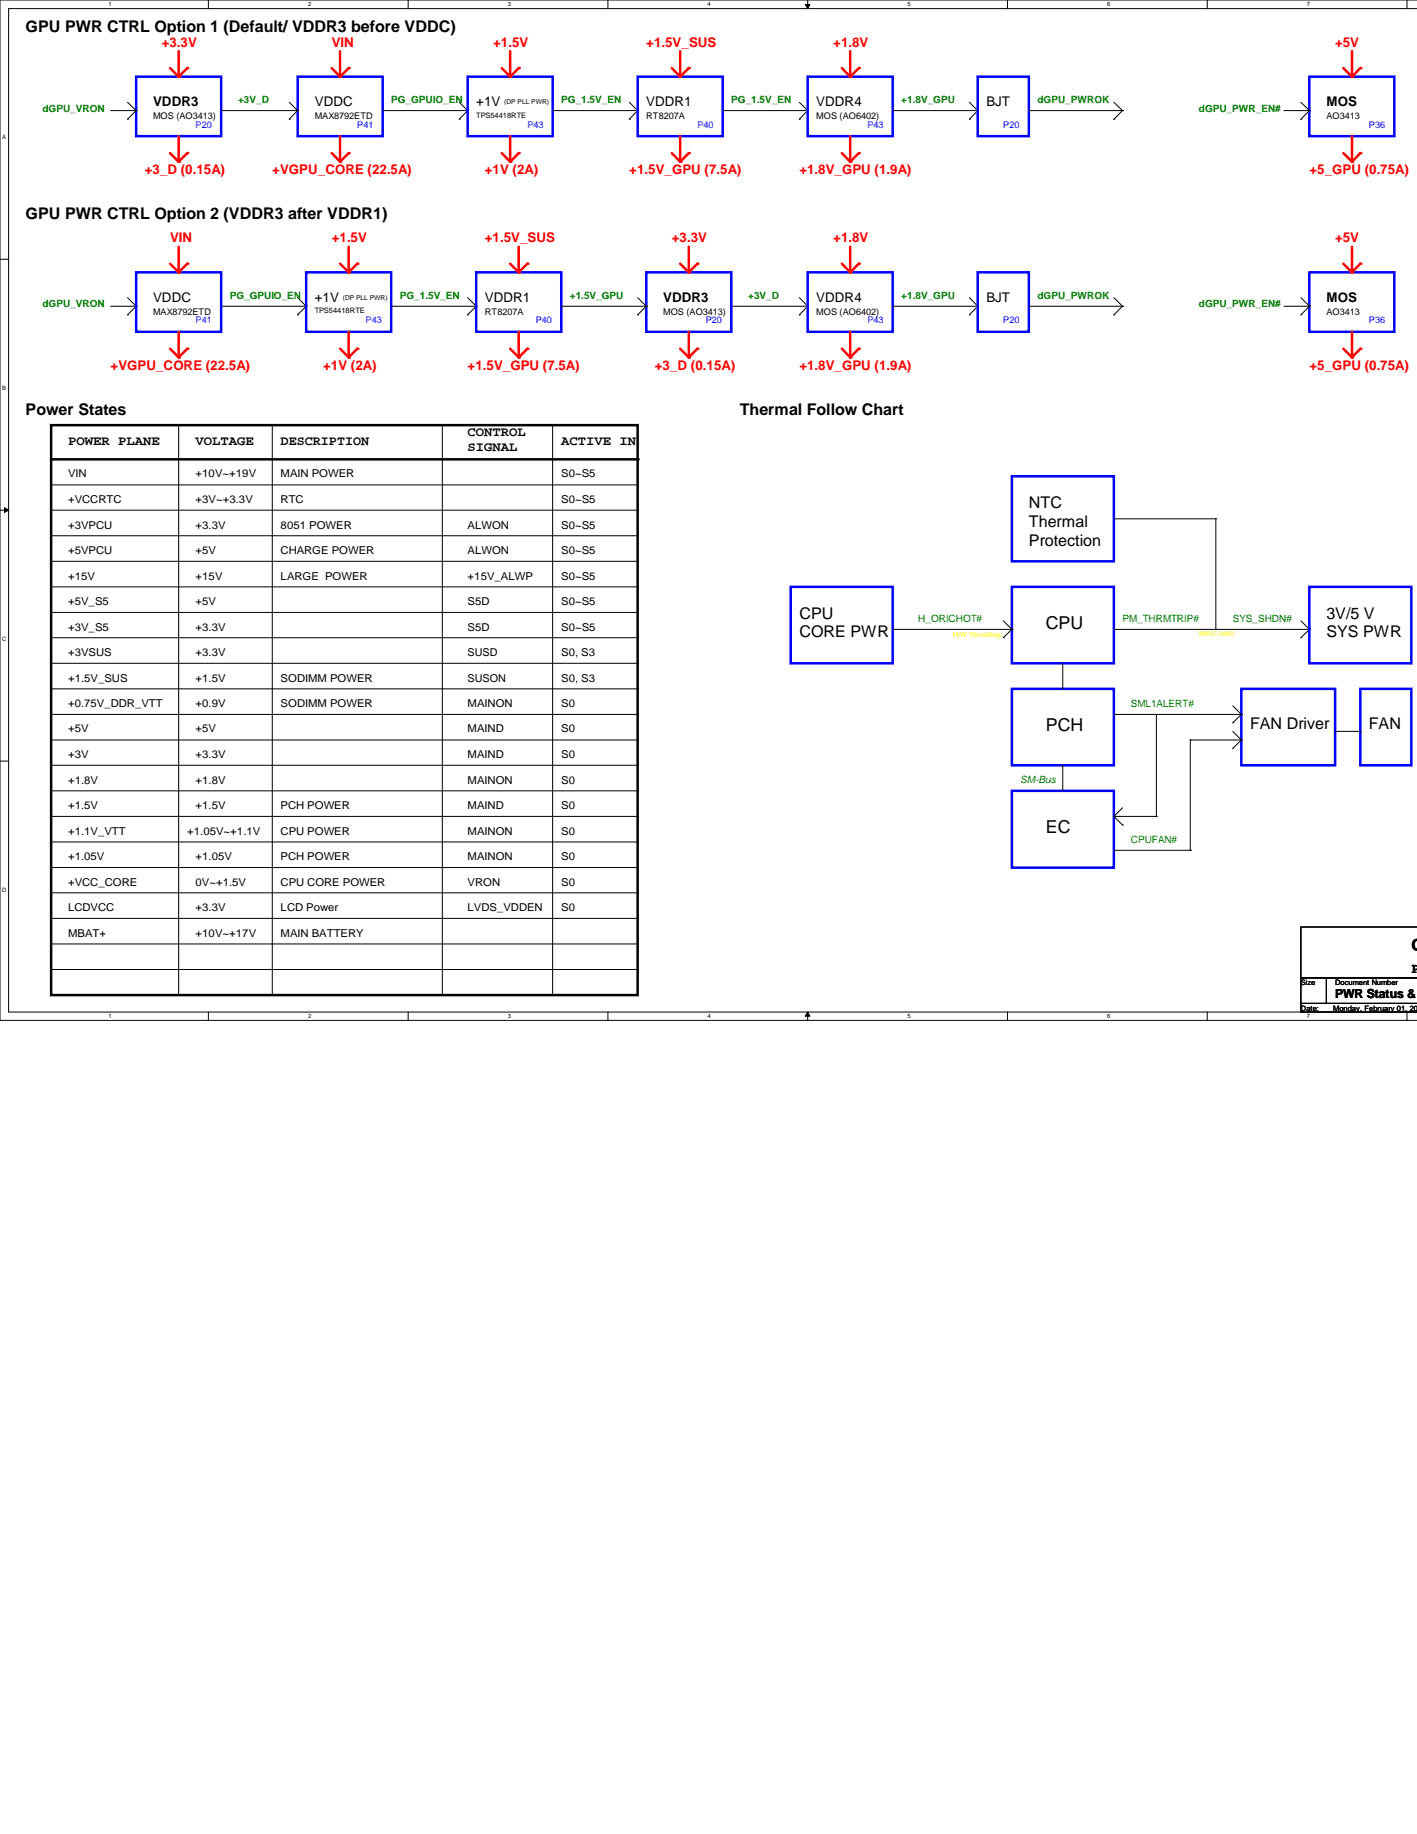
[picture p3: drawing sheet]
<svg xmlns="http://www.w3.org/2000/svg" width="216mm" height="279mm" viewBox="0 0 216 279" stroke-linecap="round" stroke-linejoin="round" font-family="sans-serif">
<path d="M215.9 0h-215.9v155.4h215.9M215.9 1.3h-214.6v152.9h214.6" fill="none" stroke="#000" stroke-width=".15"/>
<g fill="#fff">
<path d="M16.5 .2h.5v1h-.5z"/>
<path d="M16.5 154.3h.5v1.1h-.5z"/>
</g>
<path d="M31.7 0v1.3M31.7 154.2v1.3" fill="none" stroke="#000" stroke-width=".15"/>
<g fill="#fff">
<path d="M46.9 .2h.6v1h-.6z"/>
<path d="M46.9 154.3h.6v1.1h-.6z"/>
</g>
<path d="M62.2 0v1.3M62.2 154.2v1.3" fill="none" stroke="#000" stroke-width=".15"/>
<g fill="#fff">
<path d="M77.4 .2h.5v1h-.5z"/>
<path d="M77.4 154.3h.5v1.1h-.5z"/>
</g>
<path d="M92.6 0v1.3M92.6 154.2v1.3" fill="none" stroke="#000" stroke-width=".15"/>
<g fill="#fff">
<path d="M107.8 .2h.5v1h-.5z"/>
<path d="M107.8 154.3h.5v1.1h-.5z"/>
</g>
<path d="M122.7 .7h.7l-.3 .6zM123.1 0v1.3M123.1 154.2l.3 .6h-.7zM123.1 154.2v1.3" fill="none" stroke="#000" stroke-width=".15"/>
<path d="M122.7 .7h.7l-.3 .6zM123.1 154.2l.3 .6h-.7z" fill="#000"/>
<g fill="#fff">
<path d="M138.3 .2h.5v1h-.5z"/>
<path d="M138.3 154.3h.5v1.1h-.5z"/>
</g>
<path d="M153.5 0v1.3M153.5 154.2v1.3" fill="none" stroke="#000" stroke-width=".15"/>
<g fill="#fff">
<path d="M168.7 .2h.5v1h-.5z"/>
<path d="M168.7 154.3h.5v1.1h-.5z"/>
</g>
<path d="M183.9 0v1.3M183.9 154.2v1.3" fill="none" stroke="#000" stroke-width=".15"/>
<g fill="#fff">
<path d="M199.1 .2h.5v1h-.5z"/>
<path d="M199.1 154.3h.5v1.1h-.5z"/>
</g>
<path d="M214.4 0v1.3M214.4 154.2v1.3" fill="none" stroke="#000" stroke-width=".15"/>
<g fill="#fff">
<path d="M.3 20.4h.6v1h-.6z"/>
<path d="M.3 58.6h.6v1h-.6z"/>
</g>
<path d="M0 39.5h1.3" fill="none" stroke="#000" stroke-width=".15"/>
<path d="M.3 96.8h.7v1h-.7z" fill="#fff"/>
<path d="M0 77.7h1.3M.7 77.3l.6 .4-.6 .4z" fill="none" stroke="#000" stroke-width=".15"/>
<path d="M.7 77.3l.6 .4-.6 .4z" fill="#000"/>
<path d="M.3 135h.7v1.1h-.7z" fill="#fff"/>
<g fill="none" stroke="#000" stroke-width=".15">
<path d="M16.8 16.8h3.9M19.4 18.2h.1M19.4 15.6l1.3 1.2M20.7 16.8h.1M20.7 16.8l-1.3 1.4M7.8 73.9h89.4M7.8 77.7h89.4M27.2 64.8v86.8M41.5 64.8v86.8M67.4 64.8v86.8M84.2 64.8v86.8M97.2 73.9h.1"/>
<path d="M97.2 77.7h.1M7.8 81.6h89.4M7.8 85.5h89.4M7.8 89.4h89.4M7.8 97.2h89.4M7.8 93.3h89.4M97.2 81.6h.1M97.2 85.5h.1M97.2 89.4h.1M97.2 97.2h.1M97.2 93.3h.1M0 116h1.3"/>
<path d="M7.8 108.8h89.4M7.8 112.7h89.4M7.8 116.6h89.4M7.8 101h89.4M7.8 104.9h89.4M97.2 108.8h.1M97.2 112.7h.1M97.2 116.6h.1M97.2 101h.1M97.2 104.9h.1M7.8 120.5h89.4M7.8 124.4h89.4"/>
<path d="M7.8 128.3h89.4M7.8 132.2h89.4M7.8 136h89.4M7.8 139.9h89.4M97.2 120.5h.1M97.2 124.4h.1M97.2 128.3h.1M97.2 132.2h.1M97.2 136h.1M97.2 139.9h.1M7.8 143.8h89.4M7.8 147.7h89.4"/>
<path d="M27.2 151.6h.1M41.5 151.6h.1M67.4 151.6h.1M84.2 151.6h.1M97.2 143.8h.1M97.2 147.7h.1M198.2 149h3.9v3.9h-3.9zM215.9 141.2h-17.7v7.8h17.7h-13.8v3.9h13.8h-17.7v1.3h17.7"/>
</g>
<path d="M7.8 64.8h89.4v86.8h-89.4zM7.8 70h89.4" fill="none" stroke="#000" stroke-width=".38"/>
<circle cx="97.2" cy="70" r=".19" fill="#000"/>
<path d="M20.7 11.7h13v9h-13z" fill="none" stroke="#00f" stroke-width=".38"/>
<path d="M27.2 7.8v3.9" fill="none" stroke="#f00" stroke-width=".38"/>
<circle cx="27.2" cy="11.7" r=".19" fill="#f00"/>
<path d="M25.9 10.4l1.3 1.3" fill="none" stroke="#f00" stroke-width=".38"/>
<circle cx="27.2" cy="11.7" r=".19" fill="#f00"/>
<path d="M28.5 10.4l-1.3 1.3" fill="none" stroke="#f00" stroke-width=".38"/>
<circle cx="28.5" cy="10.4" r=".19" fill="#f00"/>
<path d="M45.3 11.7h13v9h-13z" fill="none" stroke="#00f" stroke-width=".38"/>
<path d="M27.2 20.7v3.9" fill="none" stroke="#f00" stroke-width=".38"/>
<circle cx="27.2" cy="24.6" r=".19" fill="#f00"/>
<path d="M25.9 23.3l1.3 1.3" fill="none" stroke="#f00" stroke-width=".38"/>
<circle cx="27.2" cy="24.6" r=".19" fill="#f00"/>
<path d="M28.5 23.3l-1.3 1.3" fill="none" stroke="#f00" stroke-width=".38"/>
<circle cx="28.5" cy="23.3" r=".19" fill="#f00"/>
<path d="M33.7 16.8h11.6M44.1 15.6l1.2 1.2M45.3 16.8h.1" fill="none" stroke="#000" stroke-width=".15"/>
<path d="M51.8 20.7v3.9" fill="none" stroke="#f00" stroke-width=".38"/>
<circle cx="51.8" cy="24.6" r=".19" fill="#f00"/>
<path d="M50.5 23.3l1.3 1.3" fill="none" stroke="#f00" stroke-width=".38"/>
<circle cx="51.8" cy="24.6" r=".19" fill="#f00"/>
<path d="M53.1 23.3l-1.3 1.3" fill="none" stroke="#f00" stroke-width=".38"/>
<circle cx="53.1" cy="23.3" r=".19" fill="#f00"/>
<path d="M51.8 7.8v3.9" fill="none" stroke="#f00" stroke-width=".38"/>
<circle cx="51.8" cy="11.7" r=".19" fill="#f00"/>
<path d="M50.5 10.4l1.3 1.3" fill="none" stroke="#f00" stroke-width=".38"/>
<circle cx="51.8" cy="11.7" r=".19" fill="#f00"/>
<path d="M53.1 10.4l-1.3 1.3" fill="none" stroke="#f00" stroke-width=".38"/>
<circle cx="53.1" cy="10.4" r=".19" fill="#f00"/>
<path d="M58.3 16.8h12.9M70 18.2h.1M70 15.6l1.2 1.2M71.2 16.8h.1M71.2 16.8l-1.2 1.4" fill="none" stroke="#000" stroke-width=".15"/>
<path d="M71.2 11.7h13v9h-13z" fill="none" stroke="#00f" stroke-width=".38"/>
<path d="M77.7 20.7v3.9" fill="none" stroke="#f00" stroke-width=".38"/>
<circle cx="77.7" cy="24.6" r=".19" fill="#f00"/>
<path d="M76.5 23.3l1.2 1.3" fill="none" stroke="#f00" stroke-width=".38"/>
<circle cx="77.7" cy="24.6" r=".19" fill="#f00"/>
<path d="M79 23.3l-1.3 1.3" fill="none" stroke="#f00" stroke-width=".38"/>
<circle cx="79" cy="23.3" r=".19" fill="#f00"/>
<path d="M77.7 7.8v3.9" fill="none" stroke="#f00" stroke-width=".38"/>
<circle cx="77.7" cy="11.7" r=".19" fill="#f00"/>
<path d="M76.5 10.4l1.2 1.3" fill="none" stroke="#f00" stroke-width=".38"/>
<circle cx="77.7" cy="11.7" r=".19" fill="#f00"/>
<path d="M79 10.4l-1.3 1.3" fill="none" stroke="#f00" stroke-width=".38"/>
<circle cx="79" cy="10.4" r=".19" fill="#f00"/>
<path d="M44.1 18.2h.1M45.3 16.8l-1.2 1.4M84.2 16.8h13M95.9 18.2h.1M95.9 15.6l1.3 1.2M97.2 16.8h.1M97.2 16.8l-1.3 1.4" fill="none" stroke="#000" stroke-width=".15"/>
<path d="M97.2 11.7h12.9v9h-12.9z" fill="none" stroke="#00f" stroke-width=".38"/>
<path d="M103.6 20.7v3.9" fill="none" stroke="#f00" stroke-width=".38"/>
<circle cx="103.6" cy="24.6" r=".19" fill="#f00"/>
<path d="M102.4 23.3l1.2 1.3" fill="none" stroke="#f00" stroke-width=".38"/>
<circle cx="103.6" cy="24.6" r=".19" fill="#f00"/>
<path d="M104.9 23.3l-1.3 1.3" fill="none" stroke="#f00" stroke-width=".38"/>
<circle cx="104.9" cy="23.3" r=".19" fill="#f00"/>
<path d="M103.6 7.8v3.9" fill="none" stroke="#f00" stroke-width=".38"/>
<circle cx="103.6" cy="11.7" r=".19" fill="#f00"/>
<path d="M102.4 10.4l1.2 1.3" fill="none" stroke="#f00" stroke-width=".38"/>
<circle cx="103.6" cy="11.7" r=".19" fill="#f00"/>
<path d="M104.9 10.4l-1.3 1.3" fill="none" stroke="#f00" stroke-width=".38"/>
<circle cx="104.9" cy="10.4" r=".19" fill="#f00"/>
<path d="M110.1 16.8h13M121.8 18.2h.1M121.8 15.6l1.3 1.2M123.1 16.8h.1M123.1 16.8l-1.3 1.4" fill="none" stroke="#000" stroke-width=".15"/>
<path d="M123.1 11.7h12.9v9h-12.9z" fill="none" stroke="#00f" stroke-width=".38"/>
<path d="M129.5 20.7v3.9" fill="none" stroke="#f00" stroke-width=".38"/>
<circle cx="129.5" cy="24.6" r=".19" fill="#f00"/>
<path d="M128.3 23.3l1.2 1.3" fill="none" stroke="#f00" stroke-width=".38"/>
<circle cx="129.5" cy="24.6" r=".19" fill="#f00"/>
<path d="M130.9 23.3l-1.4 1.3" fill="none" stroke="#f00" stroke-width=".38"/>
<circle cx="130.9" cy="23.3" r=".19" fill="#f00"/>
<path d="M129.5 7.8v3.9" fill="none" stroke="#f00" stroke-width=".38"/>
<circle cx="129.5" cy="11.7" r=".19" fill="#f00"/>
<path d="M128.3 10.4l1.2 1.3" fill="none" stroke="#f00" stroke-width=".38"/>
<circle cx="129.5" cy="11.7" r=".19" fill="#f00"/>
<path d="M130.9 10.4l-1.4 1.3" fill="none" stroke="#f00" stroke-width=".38"/>
<circle cx="130.9" cy="10.4" r=".19" fill="#f00"/>
<g fill="none" stroke="#000" stroke-width=".15">
<path d="M136 16.8h13M147.7 18.2h.1M147.7 15.6l1.3 1.2M149 16.8h.1M149 16.8l-1.3 1.4M156.8 16.8h14.2M169.7 18.2h.1M169.7 15.6l1.3 1.2M171 16.8h.1M171 16.8l-1.3 1.4M16.8 46.7h3.9M19.4 48h.1"/>
<path d="M19.4 45.3l1.3 1.4M20.7 46.7h.1M20.7 46.7l-1.3 1.3M33.7 46.7h13M45.3 48h.1M45.3 45.3l1.4 1.4M46.7 46.7h.1M46.7 46.7l-1.4 1.3M111.4 46.7h11.7M121.8 45.3l1.3 1.4M123.1 46.7h.1"/>
</g>
<path d="M149 11.7h7.8v9h-7.8zM46.7 41.5h12.9v9h-12.9z" fill="none" stroke="#00f" stroke-width=".38"/>
<path d="M53.1 50.5v3.9" fill="none" stroke="#f00" stroke-width=".38"/>
<circle cx="53.1" cy="54.4" r=".19" fill="#f00"/>
<path d="M51.8 53.1l1.3 1.3" fill="none" stroke="#f00" stroke-width=".38"/>
<circle cx="53.1" cy="54.4" r=".19" fill="#f00"/>
<path d="M54.4 53.1l-1.3 1.3" fill="none" stroke="#f00" stroke-width=".38"/>
<circle cx="54.4" cy="53.1" r=".19" fill="#f00"/>
<path d="M53.1 37.6v3.9" fill="none" stroke="#f00" stroke-width=".38"/>
<circle cx="53.1" cy="41.5" r=".19" fill="#f00"/>
<path d="M51.8 40.2l1.3 1.3" fill="none" stroke="#f00" stroke-width=".38"/>
<circle cx="53.1" cy="41.5" r=".19" fill="#f00"/>
<path d="M54.4 40.2l-1.3 1.3" fill="none" stroke="#f00" stroke-width=".38"/>
<circle cx="54.4" cy="40.2" r=".19" fill="#f00"/>
<path d="M59.6 46.7h13M71.2 48h.1M71.2 45.3l1.4 1.4M72.6 46.7h.1M72.6 46.7l-1.4 1.3M121.8 48h.1M123.1 46.7l-1.3 1.3" fill="none" stroke="#000" stroke-width=".15"/>
<path d="M72.6 41.5h12.9v9h-12.9z" fill="none" stroke="#00f" stroke-width=".38"/>
<path d="M79 50.5v3.9" fill="none" stroke="#f00" stroke-width=".38"/>
<circle cx="79" cy="54.4" r=".19" fill="#f00"/>
<path d="M77.7 53.1l1.3 1.3" fill="none" stroke="#f00" stroke-width=".38"/>
<circle cx="79" cy="54.4" r=".19" fill="#f00"/>
<path d="M80.3 53.1l-1.3 1.3" fill="none" stroke="#f00" stroke-width=".38"/>
<circle cx="80.3" cy="53.1" r=".19" fill="#f00"/>
<path d="M79 37.6v3.9" fill="none" stroke="#f00" stroke-width=".38"/>
<circle cx="79" cy="41.5" r=".19" fill="#f00"/>
<path d="M77.7 40.2l1.3 1.3" fill="none" stroke="#f00" stroke-width=".38"/>
<circle cx="79" cy="41.5" r=".19" fill="#f00"/>
<path d="M80.3 40.2l-1.3 1.3" fill="none" stroke="#f00" stroke-width=".38"/>
<circle cx="80.3" cy="40.2" r=".19" fill="#f00"/>
<path d="M123.1 41.5h12.9v9h-12.9z" fill="none" stroke="#00f" stroke-width=".38"/>
<path d="M129.5 50.5v3.9" fill="none" stroke="#f00" stroke-width=".38"/>
<circle cx="129.5" cy="54.4" r=".19" fill="#f00"/>
<path d="M128.3 53.1l1.2 1.3" fill="none" stroke="#f00" stroke-width=".38"/>
<circle cx="129.5" cy="54.4" r=".19" fill="#f00"/>
<path d="M130.9 53.1l-1.4 1.3" fill="none" stroke="#f00" stroke-width=".38"/>
<circle cx="130.9" cy="53.1" r=".19" fill="#f00"/>
<path d="M129.5 37.6v3.9" fill="none" stroke="#f00" stroke-width=".38"/>
<circle cx="129.5" cy="41.5" r=".19" fill="#f00"/>
<path d="M128.3 40.2l1.2 1.3" fill="none" stroke="#f00" stroke-width=".38"/>
<circle cx="129.5" cy="41.5" r=".19" fill="#f00"/>
<path d="M130.9 40.2l-1.4 1.3" fill="none" stroke="#f00" stroke-width=".38"/>
<circle cx="130.9" cy="40.2" r=".19" fill="#f00"/>
<path d="M136 46.7h13M147.7 48h.1M147.7 45.3l1.3 1.4M149 46.7h.1M149 46.7l-1.3 1.3M156.8 46.7h14.2M169.7 48h.1M169.7 45.3l1.3 1.4M171 46.7h.1M171 46.7l-1.3 1.3" fill="none" stroke="#000" stroke-width=".15"/>
<path d="M98.5 41.5h12.9v9h-12.9zM149 41.5h7.8v9h-7.8z" fill="none" stroke="#00f" stroke-width=".38"/>
<path d="M104.9 37.6v3.9" fill="none" stroke="#f00" stroke-width=".38"/>
<circle cx="104.9" cy="41.5" r=".19" fill="#f00"/>
<path d="M103.6 40.2l1.3 1.3" fill="none" stroke="#f00" stroke-width=".38"/>
<circle cx="104.9" cy="41.5" r=".19" fill="#f00"/>
<path d="M106.3 40.2l-1.4 1.3" fill="none" stroke="#f00" stroke-width=".38"/>
<circle cx="106.3" cy="40.2" r=".19" fill="#f00"/>
<path d="M104.9 50.5v3.9" fill="none" stroke="#f00" stroke-width=".38"/>
<circle cx="104.9" cy="54.4" r=".19" fill="#f00"/>
<path d="M103.6 53.1l1.3 1.3" fill="none" stroke="#f00" stroke-width=".38"/>
<circle cx="104.9" cy="54.4" r=".19" fill="#f00"/>
<path d="M106.3 53.1l-1.4 1.3" fill="none" stroke="#f00" stroke-width=".38"/>
<circle cx="106.3" cy="53.1" r=".19" fill="#f00"/>
<path d="M20.7 41.5h13v9h-13z" fill="none" stroke="#00f" stroke-width=".38"/>
<path d="M27.2 50.5v3.9" fill="none" stroke="#f00" stroke-width=".38"/>
<circle cx="27.2" cy="54.4" r=".19" fill="#f00"/>
<path d="M25.9 53.1l1.3 1.3" fill="none" stroke="#f00" stroke-width=".38"/>
<circle cx="27.2" cy="54.4" r=".19" fill="#f00"/>
<path d="M28.5 53.1l-1.3 1.3" fill="none" stroke="#f00" stroke-width=".38"/>
<circle cx="28.5" cy="53.1" r=".19" fill="#f00"/>
<path d="M27.2 37.6v3.9" fill="none" stroke="#f00" stroke-width=".38"/>
<circle cx="27.2" cy="41.5" r=".19" fill="#f00"/>
<path d="M25.9 40.2l1.3 1.3" fill="none" stroke="#f00" stroke-width=".38"/>
<circle cx="27.2" cy="41.5" r=".19" fill="#f00"/>
<path d="M28.5 40.2l-1.3 1.3" fill="none" stroke="#f00" stroke-width=".38"/>
<circle cx="28.5" cy="40.2" r=".19" fill="#f00"/>
<g fill="none" stroke="#000" stroke-width=".15">
<path d="M195.6 16.8h3.9M198.2 18.2h.1M198.2 15.6l1.3 1.2M199.5 16.8h.1M199.5 16.8l-1.3 1.4M85.5 46.7h13M97.2 48h.1M97.2 45.3l1.3 1.4M98.5 46.7h.1M98.5 46.7l-1.3 1.3M169.7 95.9h29.8M198.2 97.2h.1"/>
<path d="M198.2 94.6l1.3 1.3M199.5 95.9h.1M199.5 95.9l-1.3 1.3"/>
</g>
<path d="M199.5 11.7h13v9h-13zM154.2 89.4h15.5v11.6h-15.5z" fill="none" stroke="#00f" stroke-width=".38"/>
<path d="M206 7.8v3.9" fill="none" stroke="#f00" stroke-width=".38"/>
<circle cx="206" cy="11.7" r=".19" fill="#f00"/>
<path d="M204.7 10.4l1.3 1.3" fill="none" stroke="#f00" stroke-width=".38"/>
<circle cx="206" cy="11.7" r=".19" fill="#f00"/>
<path d="M207.3 10.4l-1.3 1.3" fill="none" stroke="#f00" stroke-width=".38"/>
<circle cx="207.3" cy="10.4" r=".19" fill="#f00"/>
<path d="M206 20.7v3.9" fill="none" stroke="#f00" stroke-width=".38"/>
<circle cx="206" cy="24.6" r=".19" fill="#f00"/>
<path d="M204.7 23.3l1.3 1.3" fill="none" stroke="#f00" stroke-width=".38"/>
<circle cx="206" cy="24.6" r=".19" fill="#f00"/>
<path d="M207.3 23.3l-1.3 1.3" fill="none" stroke="#f00" stroke-width=".38"/>
<circle cx="207.3" cy="23.3" r=".19" fill="#f00"/>
<path d="M199.5 41.5h13v9h-13z" fill="none" stroke="#00f" stroke-width=".38"/>
<path d="M195.6 46.7h3.9M198.2 48h.1M198.2 45.3l1.3 1.4M199.5 46.7h.1M199.5 46.7l-1.3 1.3" fill="none" stroke="#000" stroke-width=".15"/>
<path d="M206 37.6v3.9" fill="none" stroke="#f00" stroke-width=".38"/>
<circle cx="206" cy="41.5" r=".19" fill="#f00"/>
<path d="M204.7 40.2l1.3 1.3" fill="none" stroke="#f00" stroke-width=".38"/>
<circle cx="206" cy="41.5" r=".19" fill="#f00"/>
<path d="M207.3 40.2l-1.3 1.3" fill="none" stroke="#f00" stroke-width=".38"/>
<circle cx="207.3" cy="40.2" r=".19" fill="#f00"/>
<path d="M206 50.5v3.9" fill="none" stroke="#f00" stroke-width=".38"/>
<circle cx="206" cy="54.4" r=".19" fill="#f00"/>
<path d="M204.7 53.1l1.3 1.3" fill="none" stroke="#f00" stroke-width=".38"/>
<circle cx="206" cy="54.4" r=".19" fill="#f00"/>
<path d="M207.3 53.1l-1.3 1.3" fill="none" stroke="#f00" stroke-width=".38"/>
<circle cx="207.3" cy="53.1" r=".19" fill="#f00"/>
<path d="M154.2 72.6h15.5v12.9h-15.5zM120.5 89.4h15.5v11.6h-15.5zM199.5 89.4h15.6v11.6h-15.6zM154.2 104.9h15.5v11.7h-15.5zM189.1 104.9h14.3v11.7h-14.3zM207.3 104.9h7.8v11.7h-7.8zM154.2 120.5h15.5v11.7h-15.5z" fill="none" stroke="#00f" stroke-width=".38"/>
<g fill="none" stroke="#000" stroke-width=".15">
<path d="M169.7 79h15.6M185.3 79h.1M185.3 79v16.9M136 95.9h18.2M152.9 97.2h.1M152.9 94.6l1.3 1.3M154.2 95.9h.1M154.2 95.9l-1.3 1.3M185.3 95.9h.1M161.9 104.9h.1M161.9 116.6h.1M161.9 101v3.9"/>
<path d="M161.9 116.6v3.9M169.7 108.8h19.4M176.2 108.8v15.6M181.4 112.7h.1M181.4 112.7h7.7M181.4 112.7v16.8M187.8 110.1h.1M187.8 114h.1M187.8 107.5l1.3 1.3M187.8 111.4l1.3 1.3M189.1 108.8h.1M189.1 112.7h.1"/>
<path d="M189.1 108.8l-1.3 1.3M189.1 112.7l-1.3 1.3M203.4 111.4h3.9M207.3 111.4h.1M169.7 124.4h.1M169.7 129.5h11.7M169.7 124.4h6.5M169.7 124.4l1.3 1.3M171 125.7h.1M171 123.1l-1.3 1.3M176.2 124.4h.1M181.4 129.5h.1"/>
</g>
<g font-size="2.7">
<text x="159.3" y="95.8">CPU</text>
<text x="159.3" y="111.3">PCH</text>
<text x="159.3" y="126.8">EC</text>
</g>
<text font-size="2.6" x="215.1" y="144.9">Q</text>
<g font-size="2.5">
<text x="3.9" y="4.9">GPU PWR CTRL Option 1 (Default/ VDDR3 before VDDC)</text>
<text x="3.9" y="33.4">GPU PWR CTRL Option 2 (VDDR3 after VDDR1)</text>
<text x="3.9" y="63.2">Power States</text>
<text x="112.7" y="63.2">Thermal Follow Chart</text>
<text x="156.8" y="77.4">NTC</text>
<text x="156.8" y="80.3">Thermal</text>
<text x="156.8" y="83.1">Protection</text>
<text x="121.8" y="94.2">CPU</text>
<text x="202.1" y="94.2">3V/5 V</text>
<text x="121.8" y="97.1">CORE PWR</text>
<text x="202.1" y="97.1">SYS PWR</text>
<text x="190.5" y="111.1">FAN Driver</text>
<text x="208.6" y="111.1">FAN</text>
</g>
<text font-size="2.2" x="215.1" y="148.2">PR</text>
<g font-size="2" fill="#f00">
<text x="24.6" y="7.1">+3.3V</text>
<text x="50.5" y="7.1">VIN</text>
<text x="75.1" y="7.1">+1.5V</text>
<text x="98.5" y="7.1">+1.5V_SUS</text>
<text x="127" y="7.1">+1.8V</text>
<text x="203.4" y="7.1">+5V</text>
<text x="22.1" y="26.5">+3_D (0.15A)</text>
<text x="41.5" y="26.5">+VGPU_CORE (22.5A)</text>
<text x="73.9" y="26.5">+1V (2A)</text>
<text x="95.9" y="26.5">+1.5V_GPU (7.5A)</text>
<text x="121.8" y="26.5">+1.8V_GPU (1.9A)</text>
<text x="199.5" y="26.5">+5_GPU (0.75A)</text>
<text x="25.9" y="36.9">VIN</text>
<text x="50.5" y="36.9">+1.5V</text>
<text x="73.9" y="36.9">+1.5V_SUS</text>
<text x="102.4" y="36.9">+3.3V</text>
<text x="127" y="36.9">+1.8V</text>
<text x="203.4" y="36.9">+5V</text>
<text x="16.8" y="56.3">+VGPU_CORE (22.5A)</text>
<text x="49.2" y="56.3">+1V (2A)</text>
<text x="71.2" y="56.3">+1.5V_GPU (7.5A)</text>
<text x="99.8" y="56.3">+3_D (0.15A)</text>
<text x="121.8" y="56.3">+1.8V_GPU (1.9A)</text>
<text x="199.5" y="56.3">+5_GPU (0.75A)</text>
</g>
<g font-size="2">
<text x="23.3" y="16.2">VDDR3</text>
<text x="48" y="16.2">VDDC</text>
<text x="72.6" y="16.2">+1V</text>
<text x="98.5" y="16.2">VDDR1</text>
<text x="124.4" y="16.2">VDDR4</text>
<text x="150.3" y="16.2">BJT</text>
<text x="202.1" y="16.2">MOS</text>
<text x="23.3" y="46">VDDC</text>
<text x="48" y="46">+1V</text>
<text x="73.9" y="46">VDDR1</text>
<text x="101" y="46">VDDR3</text>
<text x="124.4" y="46">VDDR4</text>
<text x="150.3" y="46">BJT</text>
<text x="202.1" y="46">MOS</text>
<text x="10.4" y="67.8">POWER PLANE</text>
<text x="29.8" y="67.8">VOLTAGE</text>
<text x="42.8" y="67.8">DESCRIPTION</text>
<text x="71.2" y="66.5">CONTROL</text>
<text x="71.2" y="68.7">SIGNAL</text>
<text x="85.5" y="67.8">ACTIVE IN</text>
</g>
<text font-size="1.9" x="203.4" y="152.1">PWR Status &amp; G</text>
<g font-size="1.7">
<text x="10.4" y="76.6">+VCCRTC</text>
<text x="10.4" y="72.7">VIN</text>
<text x="29.8" y="72.7">+10V~+19V</text>
<text x="29.8" y="76.6">+3V~+3.3V</text>
<text x="42.8" y="72.7">MAIN POWER</text>
<text x="42.8" y="76.6">RTC</text>
<text x="85.5" y="72.7">S0~S5</text>
<text x="85.5" y="76.6">S0~S5</text>
<text x="10.4" y="80.5">+3VPCU</text>
<text x="29.8" y="80.5">+3.3V</text>
<text x="42.8" y="80.5">8051 POWER</text>
<text x="71.2" y="80.5">ALWON</text>
<text x="85.5" y="80.5">S0~S5</text>
<text x="10.4" y="84.4">+5VPCU</text>
<text x="10.4" y="88.3">+15V</text>
<text x="29.8" y="84.4">+5V</text>
<text x="29.8" y="88.3">+15V</text>
<text x="42.8" y="88.3">LARGE POWER</text>
<text x="42.8" y="84.4">CHARGE POWER</text>
<text x="71.2" y="84.4">ALWON</text>
<text x="71.2" y="88.3">+15V_ALWP</text>
<text x="85.5" y="84.4">S0~S5</text>
<text x="85.5" y="88.3">S0~S5</text>
<text x="10.4" y="92.2">+5V_S5</text>
<text x="29.8" y="92.2">+5V</text>
<text x="71.2" y="92.2">S5D</text>
<text x="85.5" y="92.2">S0~S5</text>
<text x="10.4" y="99.9">+3VSUS</text>
<text x="10.4" y="96.1">+3V_S5</text>
<text x="29.8" y="99.9">+3.3V</text>
<text x="29.8" y="96.1">+3.3V</text>
<text x="71.2" y="96.1">S5D</text>
<text x="71.2" y="99.9">SUSD</text>
<text x="85.5" y="99.9">S0, S3</text>
<text x="85.5" y="96.1">S0~S5</text>
<text x="10.4" y="107.7">+0.75V_DDR_VTT</text>
<text x="10.4" y="103.8">+1.5V_SUS</text>
<text x="29.8" y="103.8">+1.5V</text>
<text x="29.8" y="107.7">+0.9V</text>
<text x="42.8" y="103.8">SODIMM POWER</text>
<text x="42.8" y="107.7">SODIMM POWER</text>
<text x="71.2" y="107.7">MAINON</text>
<text x="71.2" y="103.8">SUSON</text>
<text x="85.5" y="107.7">S0</text>
<text x="85.5" y="103.8">S0, S3</text>
<text x="10.4" y="111.6">+5V</text>
<text x="29.8" y="111.6">+5V</text>
<text x="71.2" y="111.6">MAIND</text>
<text x="85.5" y="111.6">S0</text>
<text x="10.4" y="115.5">+3V</text>
<text x="10.4" y="119.4">+1.8V</text>
<text x="29.8" y="115.5">+3.3V</text>
<text x="29.8" y="119.4">+1.8V</text>
<text x="71.2" y="119.4">MAINON</text>
<text x="71.2" y="115.5">MAIND</text>
<text x="85.5" y="119.4">S0</text>
<text x="85.5" y="115.5">S0</text>
<text x="10.4" y="123.3">+1.5V</text>
<text x="29.8" y="123.3">+1.5V</text>
<text x="42.8" y="123.3">PCH POWER</text>
<text x="71.2" y="123.3">MAIND</text>
<text x="85.5" y="123.3">S0</text>
<text x="10.4" y="127.2">+1.1V_VTT</text>
<text x="10.4" y="131">+1.05V</text>
<text x="28.5" y="127.2">+1.05V~+1.1V</text>
<text x="29.8" y="131">+1.05V</text>
<text x="42.8" y="127.2">CPU POWER</text>
<text x="42.8" y="131">PCH POWER</text>
<text x="71.2" y="127.2">MAINON</text>
<text x="71.2" y="131">MAINON</text>
<text x="85.5" y="131">S0</text>
<text x="85.5" y="127.2">S0</text>
<text x="10.4" y="134.9">+VCC_CORE</text>
<text x="29.8" y="134.9">0V~+1.5V</text>
<text x="42.8" y="134.9">CPU CORE POWER</text>
<text x="71.2" y="134.9">VRON</text>
<text x="85.5" y="134.9">S0</text>
<text x="10.4" y="138.8">LCDVCC</text>
<text x="10.4" y="142.7">MBAT+</text>
<text x="29.8" y="138.8">+3.3V</text>
<text x="29.8" y="142.7">+10V~+17V</text>
<text x="42.8" y="142.7">MAIN BATTERY</text>
<text x="42.8" y="138.8">LCD Power</text>
<text x="71.2" y="138.8">LVDS_VDDEN</text>
<text x="85.5" y="138.8">S0</text>
</g>
<g font-size="1.5" fill="#008000">
<text x="6.5" y="17">dGPU_VRON</text>
<text x="36.3" y="15.7">+3V_D</text>
<text x="59.6" y="15.7">PG_GPUIO_EN</text>
<text x="85.5" y="15.7">PG_1.5V_EN</text>
<text x="111.4" y="15.7">PG_1.5V_EN</text>
<text x="137.3" y="15.7">+1.8V_GPU</text>
<text x="158.1" y="15.7">dGPU_PWROK</text>
<text x="182.7" y="17">dGPU_PWR_EN#</text>
<text x="6.5" y="46.8">dGPU_VRON</text>
<text x="35" y="45.5">PG_GPUIO_EN</text>
<text x="60.9" y="45.5">PG_1.5V_EN</text>
<text x="86.8" y="45.5">+1.5V_GPU</text>
<text x="114" y="45.5">+3V_D</text>
<text x="137.3" y="45.5">+1.8V_GPU</text>
<text x="158.1" y="45.5">dGPU_PWROK</text>
<text x="182.7" y="46.8">dGPU_PWR_EN#</text>
<text x="139.9" y="94.7">H_ORICHOT#</text>
<text x="171" y="94.7">PM_THRMTRIP#</text>
<text x="187.8" y="94.7">SYS_SHDN#</text>
<text x="172.3" y="107.7">SML1ALERT#</text>
<text x="155.4" y="119.3">SM-Bus</text>
<text x="172.3" y="128.4">CPUFAN#</text>
</g>
<g font-size="1.4">
<text x="23.3" y="18.2">MOS (AO3413)</text>
<text x="48" y="18.2">MAX8792ETD</text>
<text x="98.5" y="18.2">RT8207A</text>
<text x="124.4" y="18.2">MOS (AO6402)</text>
<text x="202.1" y="18.2">AO3413</text>
<text x="23.3" y="48">MAX8792ETD</text>
<text x="73.9" y="48">RT8207A</text>
<text x="101" y="48">MOS (AO3413)</text>
<text x="124.4" y="48">MOS (AO6402)</text>
<text x="202.1" y="48">AO3413</text>
</g>
<g font-size="1.4" fill="#00f">
<text x="29.8" y="19.5">P20</text>
<text x="54.4" y="19.5">P41</text>
<text x="80.3" y="19.5">P43</text>
<text x="106.3" y="19.5">P40</text>
<text x="132.2" y="19.5">P43</text>
<text x="152.9" y="19.5">P20</text>
<text x="208.6" y="19.5">P36</text>
<text x="29.8" y="49.3">P41</text>
<text x="55.7" y="49.3">P43</text>
<text x="81.6" y="49.3">P40</text>
<text x="107.5" y="49.3">P20</text>
<text x="132.2" y="49.3">P43</text>
<text x="152.9" y="49.3">P20</text>
<text x="208.6" y="49.3">P36</text>
</g>
<g font-size="1.1">
<text x="72.6" y="17.9">TPS54418RTE</text>
<text x="48" y="47.8">TPS54418RTE</text>
<text x="198.2" y="150.1">Size</text>
<text x="198.2" y="154">Date:</text>
<text x="203.1" y="154">Monday, February 01, 2010</text>
<text x="203.4" y="150.1">Document Number</text>
</g>
<g font-size="1">
<text x="76.8" y="15.9">(DP PLL PWR)</text>
<text x="52.2" y="45.7">(DP PLL PWR)</text>
</g>
<g font-size="1" fill="#ff0">
<text x="145.2" y="97">H/W Throttling</text>
<text x="182.7" y="96.9">WIRE-AND</text>
</g>
<g font-size=".9">
<text x="16.5" y="1">1</text>
<text x="46.9" y="1">2</text>
<text x="77.4" y="1">3</text>
<text x="107.8" y="1">4</text>
<text x="138.3" y="1">5</text>
<text x="168.7" y="1">6</text>
<text x="199.1" y="1">7</text>
<text x=".3" y="21.2">A</text>
<text x=".3" y="59.4">B</text>
<text x=".3" y="97.6">C</text>
<text x=".3" y="135.8">D</text>
<text x="16.5" y="155.2">1</text>
<text x="46.9" y="155.2">2</text>
<text x="77.4" y="155.2">3</text>
<text x="107.8" y="155.2">4</text>
<text x="138.3" y="155.2">5</text>
<text x="168.7" y="155.2">6</text>
<text x="199.1" y="155.2">7</text>
</g>
</svg>
